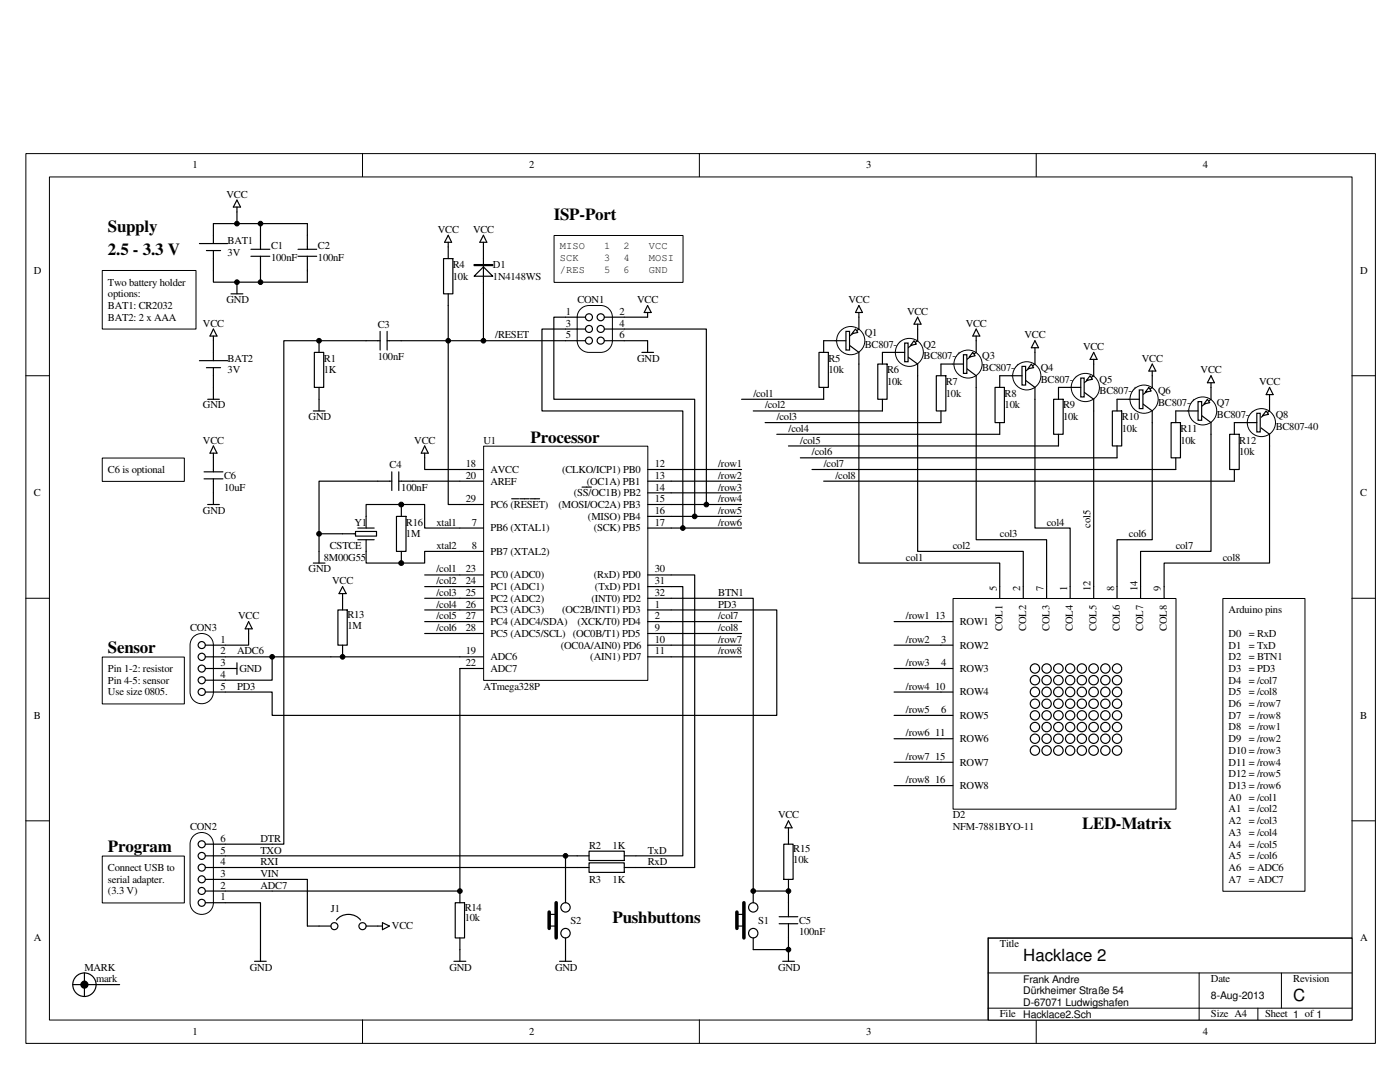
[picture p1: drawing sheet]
<svg xmlns="http://www.w3.org/2000/svg" width="279mm" height="216mm" viewBox="0 0 279 216" stroke-linecap="round" stroke-linejoin="round" font-family="sans-serif">
<g fill="none" stroke="#000" stroke-width=".2">
<path d="M5.2 30.6h269.3v177.6h-269.3zM9.9 35.3h259.9v168.2h-259.9zM72.3 30.6v4.7M139.6 30.6v4.7M206.8 30.6v4.7M5.1 75h4.7M269.8 75h4.6M5.1 119.4h4.7M269.8 119.4h4.6M5.1 163.8h4.7M269.8 163.8h4.6M72.3 203.5v4.7"/>
<path d="M139.6 203.5v4.7M206.8 203.5v4.7"/>
</g>
<path d="M197.3 187.2h72.5v16.3h-72.5z" fill="#fff"/>
<path d="M197.2 194.1h72.6M197.2 187.2h72.6v16.3h-72.6zM239.3 194.1v9.4M255.7 194.1v7.1M269.8 187.2h-72.6v16.3M197.2 201.2h72.6M251 201.2v2.3" fill="none" stroke="#000" stroke-width=".2"/>
<path d="M110.6 47h25.7v9.3h-25.7z" fill="#fff"/>
<path d="M110.6 47h25.7v9.3h-25.7z" fill="none" stroke="#000" stroke-width=".2"/>
<g fill="none" stroke="#000" stroke-width=".23">
<path d="M88.5 51.6h1.9v7h-1.9zM89.5 49.3v2.3M89.5 58.6v2.4M128.1 70.3h2.3M129.2 62.4v.9M129.2 68v2.3M129.2 61l.8 1.4h-1.4zM112.9 177.8v2.3M109.6 184.8h1.4M109.6 182.5h1.4M112.9 187.2v2.3"/>
<circle cx="112.9" cy="186.2" r=".94"/>
<circle cx="112.9" cy="181.1" r=".93"/>
</g>
<path d="M109.6 182v3.3M111 180.1v7.1" fill="none" stroke="#000" stroke-width=".7"/>
<path d="M115.7 61.8a2.38 2.38 0 0 1 1.9-.8h2.3a2.32 2.32 0 0 1 2.3 2.3v4.7a2.32 2.32 0 0 1-2.3 2.3h-2.3a2.36 2.36 0 0 1-2.4-2.3v-4.7l.1-.5z" fill-rule="evenodd" fill="#fff"/>
<path d="M115.7 61.8a2.38 2.38 0 0 1 1.9-.8h2.3a2.32 2.32 0 0 1 2.3 2.3v4.7a2.32 2.32 0 0 1-2.3 2.3h-2.3a2.36 2.36 0 0 1-2.4-2.3v-4.7l.1-.5z" fill="none" stroke="#000" stroke-width=".2"/>
<g fill="none" stroke="#000" stroke-width=".23">
<path d="M47.3 39.9l.7 1.4h-1.4zM46.1 58.6h2.4M47.3 41.3v1M47.3 56.3v2.3M50.1 51.1h3.7M50.1 49.7h3.7M52 46.9v2.8M52 51.1v2.9M89.5 46.9l.6 1.4h-1.4zM89.5 48.3v1M89.5 61v7h27.3M112.9 63.3h3.9"/>
<path d="M112.9 65.7h3.9M120.6 63.3h8.6M120.6 65.7h4M120.6 68h8.6M163.4 70.3h1.9v7h-1.9zM164.4 68v2.3M164.4 77.3v2.4M175.2 72.6h1.8v7.1h-1.8zM176.1 70.3v2.3M176.1 79.7v2.3M186.9 75h1.9v7h-1.9zM187.8 72.6v2.4"/>
<path d="M198.6 77.3h1.8v7h-1.8zM199.5 75v2.3M210.3 79.7h1.9v7h-1.9zM211.2 77.3v2.4M222.9 79.7v2.3M84.8 89l.7 1.4h-1.4zM84.8 90.4v1M187.8 82v2.3M199.5 84.3v2.4M211.2 86.7v2.3M222 82h1.9v7h-1.9zM222.9 89v2.4"/>
<path d="M233.7 84.3h1.9v7.1h-1.9zM234.7 82v2.3M234.7 91.4v2.3M245.4 86.7h1.9v7h-1.9zM246.3 84.3v2.4M246.3 93.7v2.3M156.4 168.4h1.9v7.1h-1.9zM157.4 165.2v3.2M157.4 175.5v2.3M157.4 163.8l.7 1.4h-1.4zM155.5 184.3h3.7M155.5 182.9h3.7"/>
<path d="M156.2 191.8h2.3M157.4 180.1v2.8M157.4 184.3v2.9M157.4 189.5v2.3"/>
<circle cx="117.5" cy="65.6" r=".7"/>
<circle cx="117.5" cy="68" r=".69"/>
<circle cx="117.5" cy="63.3" r=".69"/>
<circle cx="119.9" cy="65.6" r=".71"/>
<circle cx="119.9" cy="68" r=".71"/>
<circle cx="119.9" cy="63.3" r=".71"/>
</g>
<path d="M96.6 89.1h32.7v46.7h-32.7z" fill="#fff"/>
<path d="M96.5 89h32.8v46.8h-32.8z" fill="none" stroke="#000" stroke-width=".2"/>
<g fill="none" stroke="#000" stroke-width=".23">
<path d="M91.8 93.7h4.7M91.8 96h4.7M102.1 99.5h1.4M103.7 99.5h1.9M105.8 99.5h1.9M116.2 97.2h1.8M129.2 93.7h4.7M129.2 96h4.7M129.2 98.3h4.7M91.8 100.7h4.7M91.8 105.4h4.7M91.8 110h4.7"/>
<path d="M91.8 114.7h4.7M91.8 117.1h4.7M91.8 119.4h4.7M129.2 100.7h4.7M129.2 103h4.7M129.2 105.4h4.7M129.2 114.7h4.7M129.2 117.1h4.7M129.2 119.4h4.7M91.8 121.7h4.7M91.8 124h4.7M91.8 126.4h4.7"/>
<path d="M91.8 131.1h4.7M91.8 133.4h4.7M129.2 121.7h4.7M129.2 124h4.7M129.2 126.4h4.7M129.2 128.7h4.7M129.2 131.1h4.7"/>
</g>
<circle cx="169.8" cy="68" r="2.81" fill="#fff"/>
<circle cx="169.8" cy="68" r="2.81" fill="none" stroke="#000" stroke-width=".2"/>
<path d="M164.4 68h2.3M169.5 68.9l1.9 1.4v2.3M171.4 63.3v2.4l-1.9 1.4" fill="none" stroke="#000" stroke-width=".23"/>
<path d="M168.8 66.1h.7v3.7h-.7z" fill-rule="evenodd" fill="#fff"/>
<path d="M166.7 68h2.1M168.8 66.1h.7v3.7h-.7z" fill="none" stroke="#000" stroke-width=".23"/>
<path d="M170.7 65.7l.5 .6-1.2 .3z" fill="#fff"/>
<path d="M170.7 65.7l.5 .6-1.2 .3z" fill="none" stroke="#000" stroke-width=".23"/>
<circle cx="181.5" cy="70.3" r="2.8" fill="#fff"/>
<circle cx="181.5" cy="70.3" r="2.8" fill="none" stroke="#000" stroke-width=".2"/>
<path d="M176.1 70.3h2.3M181.2 71.2l1.9 1.4v2.4M183.1 65.7v2.3l-1.9 1.4" fill="none" stroke="#000" stroke-width=".23"/>
<path d="M180.6 68.5h.6v3.7h-.6z" fill-rule="evenodd" fill="#fff"/>
<path d="M178.4 70.3h2.2M180.6 68.5h.6v3.7h-.6z" fill="none" stroke="#000" stroke-width=".23"/>
<path d="M182.4 68l.5 .7-1.2 .2z" fill="#fff"/>
<path d="M182.4 68l.5 .7-1.2 .2z" fill="none" stroke="#000" stroke-width=".23"/>
<circle cx="193.2" cy="72.7" r="2.8" fill="#fff"/>
<circle cx="193.2" cy="72.7" r="2.8" fill="none" stroke="#000" stroke-width=".2"/>
<path d="M187.8 72.6h2.4M193 73.6l1.8 1.4v2.3M194.8 68v2.3l-1.8 1.4" fill="none" stroke="#000" stroke-width=".23"/>
<path d="M192.3 70.8h.7v3.7h-.7z" fill-rule="evenodd" fill="#fff"/>
<path d="M190.2 72.6h2.1M192.3 70.8h.7v3.7h-.7z" fill="none" stroke="#000" stroke-width=".23"/>
<path d="M194.1 70.3l.5 .7-1.2 .2z" fill="#fff"/>
<path d="M194.1 70.3l.5 .7-1.2 .2z" fill="none" stroke="#000" stroke-width=".23"/>
<circle cx="204.9" cy="75" r="2.81" fill="#fff"/>
<circle cx="204.9" cy="75" r="2.81" fill="none" stroke="#000" stroke-width=".2"/>
<path d="M199.5 75h2.3M204.7 75.9l1.8 1.4v2.4M206.5 70.3v2.3l-1.8 1.4" fill="none" stroke="#000" stroke-width=".23"/>
<path d="M204 73.1h.7v3.7h-.7z" fill-rule="evenodd" fill="#fff"/>
<path d="M201.8 75h2.2M204 73.1h.7v3.7h-.7z" fill="none" stroke="#000" stroke-width=".23"/>
<path d="M205.8 72.6l.5 .8-1.2 .2z" fill="#fff"/>
<path d="M205.8 72.6l.5 .8-1.2 .2z" fill="none" stroke="#000" stroke-width=".23"/>
<circle cx="216.6" cy="77.3" r="2.81" fill="#fff"/>
<circle cx="216.6" cy="77.3" r="2.81" fill="none" stroke="#000" stroke-width=".2"/>
<path d="M211.2 77.3h2.4M216.4 78.3l1.9 1.4v2.3M218.3 72.6v2.4l-1.9 1.4" fill="none" stroke="#000" stroke-width=".23"/>
<path d="M215.7 75.4h.7v3.8h-.7z" fill-rule="evenodd" fill="#fff"/>
<path d="M213.6 77.3h2.1M215.7 75.4h.7v3.8h-.7z" fill="none" stroke="#000" stroke-width=".23"/>
<path d="M217.6 75l.4 .7-1.2 .2z" fill="#fff"/>
<path d="M217.6 75l.4 .7-1.2 .2z" fill="none" stroke="#000" stroke-width=".23"/>
<circle cx="228.3" cy="79.6" r="2.81" fill="#fff"/>
<circle cx="228.3" cy="79.6" r="2.81" fill="none" stroke="#000" stroke-width=".2"/>
<path d="M222.9 79.7h2.4M230 75v2.3l-1.9 1.4M228.1 80.6l1.9 1.4v2.3" fill="none" stroke="#000" stroke-width=".23"/>
<path d="M227.4 77.8h.7v3.7h-.7z" fill-rule="evenodd" fill="#fff"/>
<path d="M225.3 79.7h2.1M227.4 77.8h.7v3.7h-.7z" fill="none" stroke="#000" stroke-width=".23"/>
<path d="M229.3 77.3l.4 .7-1.1 .3z" fill="#fff"/>
<path d="M229.3 77.3l.4 .7-1.1 .3z" fill="none" stroke="#000" stroke-width=".23"/>
<circle cx="240" cy="82" r="2.8" fill="#fff"/>
<circle cx="240" cy="82" r="2.8" fill="none" stroke="#000" stroke-width=".2"/>
<path d="M241.7 77.3v2.4l-1.9 1.4M234.7 82h2.3M239.8 82.9l1.9 1.4v2.4" fill="none" stroke="#000" stroke-width=".23"/>
<path d="M239.1 80.1h.7v3.8h-.7z" fill-rule="evenodd" fill="#fff"/>
<path d="M237 82h2.1M239.1 80.1h.7v3.8h-.7z" fill="none" stroke="#000" stroke-width=".23"/>
<path d="M241 79.7l.4 .6-1.1 .3z" fill="#fff"/>
<path d="M241 79.7l.4 .6-1.1 .3z" fill="none" stroke="#000" stroke-width=".23"/>
<circle cx="251.7" cy="84.3" r="2.8" fill="#fff"/>
<circle cx="251.7" cy="84.3" r="2.8" fill="none" stroke="#000" stroke-width=".2"/>
<path d="M253.4 79.7v2.3l-1.9 1.4M246.3 84.3h2.4M251.5 85.3l1.9 1.4v2.3" fill="none" stroke="#000" stroke-width=".23"/>
<path d="M250.8 82.5h.7v3.7h-.7z" fill-rule="evenodd" fill="#fff"/>
<path d="M248.7 84.3h2.1M250.8 82.5h.7v3.7h-.7z" fill="none" stroke="#000" stroke-width=".23"/>
<path d="M252.7 82l.5 .7-1.2 .2z" fill="#fff"/>
<g fill="none" stroke="#000" stroke-width=".23">
<path d="M39.8 48.6h5.6M41.2 50h2.8M42.6 50v6.3h9.4v-2.3M47.3 42.3v2.3M52 46.9v-2.3h-9.4v4M73.1 68h2.8M75.9 66.1v3.7M77.3 68h12.2v32.7h2.3M77.3 66.1v3.7M171.4 61l.7 1.4h-1.4zM171.4 62.4v.9M183.1 63.3l.7 1.4h-1.4z"/>
<path d="M183.1 64.7v1M194.8 65.7l.7 1.4h-1.4zM194.8 67.1v.9M206.5 68l.8 1.4h-1.5zM206.5 69.4v.9M218.3 70.3l.6 1.4h-1.3zM218.3 71.7v.9M230 72.6l.7 1.4h-1.4zM230 74v1M241.7 75l.7 1.4h-1.4zM241.7 76.4v.9M253.4 77.3l.7 1.4h-1.4z"/>
<path d="M253.4 78.7v1M75.4 96h2.8M78.2 94.1v3.8M79.6 96h12.2M79.6 94.1v3.8M84.8 91.4v2.3h7M252.7 82l.5 .7-1.2 .2zM62.5 112.4h2.4M63.7 110v2.4M68.4 106.5h2.6M71 106h4.1v1h-4.1zM71.4 105.4h3.3"/>
<path d="M71.4 107.7h3.3M73.1 103v2.4M73.1 107.7v2.3M45 170.8h72.6M45 173.1h72.6M45 168.4h9.3M117.6 169.8h7v1.9h-7zM117.6 172.2h7v1.9h-7zM124.6 170.8h2.3M124.6 173.1h2.3M150.3 177.8h7.1v2.3M50.8 191.8h2.3"/>
<path d="M52 189.5v2.3M75.4 184.8h.9M76.3 184.1l1.4 .7-1.4 .7z"/>
</g>
<path d="M190.2 119.5h44.5v42h-44.5z" fill="#fff"/>
<path d="M190.2 119.4h44.5v42.1h-44.5z" fill="none" stroke="#000" stroke-width=".2"/>
<g fill="none" stroke="#000" stroke-width=".23">
<path d="M59.5 51.1h3.7M59.5 49.7h3.7M61.3 44.6v5.1M61.3 51.1v5.2M62.7 70.3h1.9v7h-1.9zM63.7 68v2.3M63.7 77.3v4.7M73.1 68h-16.5v100.4h-2.3M112.9 63.3h-2.4v16.4h28.1v23.3h-4.7M112.9 65.7h-4.7v16.3h28.1v23.4h-2.4M124.6 65.7h16.4v35h-7.1M171.4 72.6v39.8h28.1v7"/>
<path d="M183.1 75v35h21.1v9.4M194.8 77.3v30.4h14.1v11.7M206.5 79.7v25.7h7.1v14M62.5 82h2.4M218.3 82v37.4M241.7 86.7v23.3h-14.1v9.4M253.4 89v23.4h-21.1v7M222.9 117.1v2.3M187.8 124h2.4M187.8 128.7h2.4M187.8 133.4h2.4M187.8 138.1h2.4"/>
<path d="M187.8 156.8h2.4M187.8 152.1h2.4M187.8 147.4h2.4M187.8 142.7h2.4"/>
<circle cx="206.5" cy="138.1" r=".94"/>
<circle cx="206.5" cy="135.7" r=".93"/>
<circle cx="206.5" cy="133.4" r=".93"/>
<circle cx="208.9" cy="138.1" r=".94"/>
<circle cx="208.9" cy="135.7" r=".93"/>
<circle cx="208.9" cy="133.4" r=".93"/>
<circle cx="211.2" cy="138.1" r=".95"/>
<circle cx="211.2" cy="135.7" r=".95"/>
<circle cx="211.2" cy="133.4" r=".94"/>
<circle cx="213.6" cy="138.1" r=".94"/>
<circle cx="213.6" cy="135.7" r=".93"/>
<circle cx="213.6" cy="133.4" r=".93"/>
<circle cx="215.9" cy="138.1" r=".94"/>
<circle cx="215.9" cy="135.7" r=".93"/>
<circle cx="215.9" cy="133.4" r=".93"/>
<circle cx="218.3" cy="138.1" r=".95"/>
<circle cx="218.3" cy="135.7" r=".95"/>
<circle cx="218.3" cy="133.4" r=".94"/>
<circle cx="220.6" cy="138.1" r=".94"/>
<circle cx="220.6" cy="135.7" r=".93"/>
<circle cx="220.6" cy="133.4" r=".93"/>
<circle cx="222.9" cy="138.1" r=".94"/>
<circle cx="222.9" cy="135.7" r=".93"/>
<circle cx="222.9" cy="133.4" r=".93"/>
<circle cx="206.5" cy="149.7" r=".94"/>
<circle cx="206.5" cy="145.1" r=".93"/>
<circle cx="206.5" cy="140.4" r=".93"/>
<circle cx="206.5" cy="142.7" r=".93"/>
<circle cx="206.5" cy="147.4" r=".93"/>
<circle cx="208.9" cy="149.7" r=".94"/>
<circle cx="208.9" cy="145.1" r=".93"/>
<circle cx="208.9" cy="140.4" r=".93"/>
<circle cx="208.9" cy="142.7" r=".93"/>
<circle cx="208.9" cy="147.4" r=".93"/>
<circle cx="211.2" cy="149.8" r=".95"/>
<circle cx="211.2" cy="145.1" r=".94"/>
<circle cx="211.2" cy="140.4" r=".94"/>
<circle cx="211.2" cy="142.8" r=".94"/>
<circle cx="211.2" cy="147.4" r=".94"/>
<circle cx="213.6" cy="149.7" r=".94"/>
<circle cx="213.6" cy="145.1" r=".93"/>
<circle cx="213.6" cy="140.4" r=".93"/>
<circle cx="213.6" cy="142.7" r=".93"/>
<circle cx="213.6" cy="147.4" r=".93"/>
<circle cx="215.9" cy="149.7" r=".94"/>
<circle cx="215.9" cy="140.4" r=".93"/>
<circle cx="215.9" cy="145.1" r=".93"/>
<circle cx="215.9" cy="147.4" r=".93"/>
<circle cx="215.9" cy="142.7" r=".93"/>
<circle cx="218.3" cy="149.8" r=".95"/>
<circle cx="218.3" cy="140.4" r=".94"/>
<circle cx="218.3" cy="145.1" r=".94"/>
<circle cx="218.3" cy="142.8" r=".94"/>
<circle cx="218.3" cy="147.4" r=".94"/>
<circle cx="220.6" cy="149.7" r=".94"/>
<circle cx="220.6" cy="140.4" r=".93"/>
<circle cx="220.6" cy="145.1" r=".93"/>
<circle cx="220.6" cy="147.4" r=".93"/>
<circle cx="220.6" cy="142.7" r=".93"/>
<circle cx="222.9" cy="149.7" r=".94"/>
<circle cx="222.9" cy="140.4" r=".93"/>
<circle cx="222.9" cy="145.1" r=".93"/>
<circle cx="222.9" cy="142.7" r=".93"/>
<circle cx="222.9" cy="147.4" r=".93"/>
</g>
<path d="M94.6 55.1l1.9-1.8 1.8 1.8z" fill="#fff"/>
<path d="M96.5 53.3l1.8 1.8h-3.7z" fill="none" stroke="#000" stroke-width=".23"/>
<path d="M94.6 52.8h3.7v.2h-3.7z" fill-rule="evenodd" fill="#fff"/>
<g fill="none" stroke="#000" stroke-width=".23">
<path d="M94.6 52.8h3.7v.2h-3.7zM96.5 48.3v19.7M96.5 46.9l.7 1.4h-1.4zM39.8 72h5.6M41.2 73.4h2.8M41.4 79.7h2.4M42.6 67.1v4.9M42.6 73.4v6.3M42.6 65.7l.7 1.4h-1.4zM133.9 117.1h2.4v53.7h-9.4M133.9 114.7h4.7v58.4h-11.7M150.3 177.8v2.3"/>
<path d="M90.6 191.8h2.4M91.8 189.5v2.3M111.7 191.8h2.3M112.9 189.5v2.3M147.1 184.8h1.4M147.1 182.5h1.4M150.3 187.2v2.3h7.1"/>
<circle cx="150.3" cy="186.2" r=".94"/>
<circle cx="150.3" cy="181.1" r=".93"/>
</g>
<path d="M147.1 182v3.3M148.5 180.1v7.1" fill="none" stroke="#000" stroke-width=".7"/>
<path d="M38.8 166.6a2.33 2.33 0 0 1 2.5-.3 2.33 2.33 0 0 1 1.3 2.1v11.7a2.33 2.33 0 0 1-2.3 2.4 2.33 2.33 0 0 1-2.4-2.4v-11.7a2.33 2.33 0 0 1 .9-1.8z" fill-rule="evenodd" fill="#fff"/>
<path d="M38.8 166.6a2.33 2.33 0 0 1 2.5-.3 2.33 2.33 0 0 1 1.3 2.1v11.7a2.33 2.33 0 0 1-2.3 2.4 2.33 2.33 0 0 1-2.4-2.4v-11.7a2.33 2.33 0 0 1 .9-1.8z" fill="none" stroke="#000" stroke-width=".2"/>
<g fill="none" stroke="#000" stroke-width=".23">
<path d="M52 44.6h9.3M52 56.3h9.3M75.4 96h-11.7v10.5M68.4 119.4v2.3M73.1 110v2.4h7M79.1 103h1.9v7h-1.9zM80.1 100.7h4.7v4.7h7M80.1 100.7h-7v2.3M80.1 100.7v2.3M80.1 110v2.4M91.8 110h-7v2.4h-4.7M45 133.4h2.3"/>
<path d="M47.3 132.2v2.4M66 131.1h25.8M67.4 121.7h1.9v7h-1.9zM68.4 128.7v2.4M91.8 133.4v44.4h-50.8M41 175.5h20.3v9.3h4.7M41 173.1h4M41 170.8h4M41 168.4h4M91.8 177.8v2.3M41 180.1h11v9.4M67.1 183.6a3.1 3.1 0 0 1 4.9 0"/>
<path d="M73.1 184.8h2.3M90.8 180.1h1.9v7.1h-1.9zM91.8 187.2v2.3"/>
<circle cx="40.3" cy="175.5" r=".71"/>
<circle cx="40.3" cy="173.1" r=".71"/>
<circle cx="40.3" cy="177.8" r=".71"/>
<circle cx="40.3" cy="170.8" r=".71"/>
<circle cx="40.3" cy="168.5" r=".71"/>
<circle cx="40.3" cy="180.1" r=".71"/>
<circle cx="66.7" cy="184.8" r=".7"/>
<circle cx="72.4" cy="184.8" r=".71"/>
</g>
<path d="M20.4 54h18.7v11.7h-18.7z" fill="#fff"/>
<path d="M20.4 54h18.7v11.7h-18.7z" fill="none" stroke="#000" stroke-width=".2"/>
<path d="M42.6 89l.7 1.4h-1.4zM42.6 90.4v1M42.6 98.3v2.4M41.4 100.7h2.4" fill="none" stroke="#000" stroke-width=".23"/>
<path d="M20.4 91.4h16.4v4.7h-16.4z" fill="#fff"/>
<path d="M20.4 91.4h16.4v4.7h-16.4z" fill="none" stroke="#000" stroke-width=".2"/>
<path d="M40.7 95.5h3.8M40.7 94.1h3.8M42.6 91.4v2.7M42.6 95.5v2.8" fill="none" stroke="#000" stroke-width=".23"/>
<path d="M38.8 126.9a2.33 2.33 0 0 1 2.5-.3 2.33 2.33 0 0 1 1.3 2.1v9.4a2.33 2.33 0 0 1-2.3 2.3 2.33 2.33 0 0 1-2.4-2.3v-9.4a2.31 2.31 0 0 1 .9-1.8z" fill-rule="evenodd" fill="#fff"/>
<path d="M38.8 126.9a2.33 2.33 0 0 1 2.5-.3 2.33 2.33 0 0 1 1.3 2.1v9.4a2.33 2.33 0 0 1-2.3 2.3 2.33 2.33 0 0 1-2.4-2.3v-9.4a2.31 2.31 0 0 1 .9-1.8z" fill="none" stroke="#000" stroke-width=".2"/>
<g fill="none" stroke="#000" stroke-width=".23">
<path d="M68.4 106.5h-4.7v3.5M68.4 117.1l.7 1.3h-1.5zM68.4 118.4v1M41 131.1h25M41 133.4h4M41 135.7h4M41 138.1h4M49.6 125.5v3.2h-8.6M49.6 124l.7 1.5h-1.4zM157.4 187.2v2.3"/>
<circle cx="40.3" cy="131.1" r=".72"/>
<circle cx="40.3" cy="138.1" r=".71"/>
<circle cx="40.3" cy="128.7" r=".71"/>
<circle cx="40.3" cy="133.4" r=".71"/>
<circle cx="40.3" cy="135.7" r=".71"/>
</g>
<path d="M20.4 131.1h16.4v9.4h-16.4z" fill="#fff"/>
<path d="M20.4 131.1h16.4v9.4h-16.4z" fill="none" stroke="#000" stroke-width=".2"/>
<path d="M54.3 131.1v4.6h-9.3" fill="none" stroke="#000" stroke-width=".23"/>
<path d="M20.4 170.9h16.4v9.3h-16.4z" fill="#fff"/>
<g fill="none" stroke="#000" stroke-width=".2">
<path d="M20.4 170.8h16.4v9.4h-16.4z"/>
<circle cx="47.3" cy="56.3" r=".46"/>
<circle cx="47.3" cy="44.6" r=".46"/>
<circle cx="52" cy="44.6" r=".46"/>
<circle cx="52" cy="56.3" r=".46"/>
<circle cx="89.5" cy="68" r=".46"/>
<circle cx="96.5" cy="68" r=".46"/>
<circle cx="63.7" cy="106.5" r=".47"/>
<circle cx="136.3" cy="105.4" r=".46"/>
<circle cx="138.6" cy="103" r=".47"/>
<circle cx="141" cy="100.7" r=".47"/>
<circle cx="54.3" cy="131.1" r=".46"/>
<circle cx="157.4" cy="189.5" r=".46"/>
</g>
<g fill="none" stroke="#000" stroke-width=".23">
<path d="M148 79.7h16.4M133.9 93.7h14.1M133.9 96h14.1M133.9 98.3h14.1M150.3 82h25.8M152.7 84.3h35.1M155 86.7h44.5M157.4 89h53.8M159.7 91.4h63.2M162.1 93.7h72.6M164.4 96h81.9M230 84.3v23.4h-7.1v9.4"/>
<path d="M84.8 114.7h7M84.8 117.1h7M84.8 119.4h7M133.9 119.4h16.4v58.4M136.3 105.4h11.7M138.6 103h9.4M141 100.7h7M84.8 121.7h7M84.8 124h7M84.8 126.4h7M133.9 121.7h21.1v21h-100.7v-4.6h-9.3M133.9 124h14.1"/>
<path d="M133.9 126.4h14.1M133.9 128.7h14.1M133.9 131.1h14.1M178.4 124h9.4M178.4 128.7h9.4M178.4 133.4h9.4M178.4 138.1h9.4M178.4 142.7h9.4M178.4 147.4h9.4M178.4 156.8h9.4M178.4 152.1h9.4"/>
</g>
<g fill="#000">
<circle cx="47.3" cy="56.3" r=".46"/>
<circle cx="47.3" cy="44.6" r=".46"/>
<circle cx="52" cy="44.6" r=".46"/>
<circle cx="52" cy="56.3" r=".46"/>
<circle cx="89.5" cy="68" r=".46"/>
<circle cx="96.5" cy="68" r=".46"/>
<circle cx="63.7" cy="106.5" r=".47"/>
<circle cx="136.3" cy="105.4" r=".46"/>
<circle cx="138.6" cy="103" r=".47"/>
<circle cx="141" cy="100.7" r=".47"/>
<circle cx="54.3" cy="131.1" r=".46"/>
<circle cx="157.4" cy="189.5" r=".46"/>
</g>
<path d="M244.1 119.5h16.3v58.3h-16.3z" fill="#fff"/>
<g fill="none" stroke="#000" stroke-width=".2">
<path d="M244.1 119.4h16.3v58.4h-16.3z"/>
<circle cx="63.7" cy="68" r=".46"/>
<circle cx="80.1" cy="112.4" r=".48"/>
<circle cx="80.1" cy="100.7" r=".48"/>
<circle cx="68.4" cy="131.1" r=".46"/>
<circle cx="91.8" cy="177.8" r=".46"/>
<circle cx="112.9" cy="170.8" r=".46"/>
<circle cx="150.3" cy="177.8" r=".46"/>
<circle cx="157.4" cy="177.8" r=".46"/>
</g>
<g fill="none" stroke="#000" stroke-width=".23">
<path d="M112.9 170.8v7M14.5 196.5h9.4M16.8 194.1v4.7"/>
<circle cx="16.8" cy="196.5" r="2.34"/>
</g>
<circle cx="16.8" cy="196.5" r=".47" fill="none" stroke="#000" stroke-width=".7"/>
<g fill="#000">
<circle cx="63.7" cy="68" r=".46"/>
<circle cx="80.1" cy="112.4" r=".48"/>
<circle cx="80.1" cy="100.7" r=".48"/>
<circle cx="68.4" cy="131.1" r=".46"/>
<circle cx="91.8" cy="177.8" r=".46"/>
<circle cx="112.9" cy="170.8" r=".46"/>
<circle cx="150.3" cy="177.8" r=".46"/>
<circle cx="157.4" cy="177.8" r=".46"/>
</g>
<g font-size="3.4">
<text x="21.5" y="46.2">Supply</text>
<text x="110.5" y="43.9">ISP-Port</text>
<text x="21.5" y="50.9">2.5 - 3.3 V</text>
<text x="105.9" y="88.3">Processor</text>
<text x="21.5" y="130.3">Sensor</text>
<text x="215.9" y="165.4">LED-Matrix</text>
<text x="21.5" y="170.1">Program</text>
<text x="122.3" y="184.1">Pushbuttons</text>
</g>
<g font-size="3.3">
<text x="204.2" y="191.8">Hacklace 2</text>
<text x="258.1" y="199.7">C</text>
</g>
<g font-size="2.1">
<text x="38.4" y="33.6">1</text>
<text x="105.6" y="33.6">2</text>
<text x="172.8" y="33.6">3</text>
<text x="240.1" y="33.6">4</text>
<text x="45.2" y="39.5">VCC</text>
<text x="87.4" y="46.4">VCC</text>
<text x="94.4" y="46.4">VCC</text>
<text x="45.4" y="48.8">BAT1</text>
<text x="45.4" y="51.1">3V</text>
<text x="54.1" y="49.7">C1</text>
<text x="54.1" y="52.1">100nF</text>
<text x="63.5" y="49.7">C2</text>
<text x="63.5" y="52.1">100nF</text>
<text x="90.4" y="53.5">R4</text>
<text x="98.4" y="53.5">D1</text>
<text x="111.7" y="49.8">MISO</text>
<text x="111.7" y="52.1">SCK</text>
<text x="120.6" y="49.8">1</text>
<text x="120.6" y="52.1">3</text>
<text x="124.4" y="49.8">2</text>
<text x="124.4" y="52.1">4</text>
<text x="129.5" y="49.8">VCC</text>
<text x="129.5" y="52.1">MOSI</text>
<text x="6.8" y="54.6">D</text>
<text x="21.5" y="57">Two battery holder</text>
<text x="21.5" y="59.3">options:</text>
<text x="90.4" y="55.8">10k</text>
<text x="98.4" y="55.8">1N4148WS</text>
<text x="111.7" y="54.4">/RES</text>
<text x="120.6" y="54.4">5</text>
<text x="124.4" y="54.4">6</text>
<text x="129.5" y="54.4">GND</text>
<text x="271.4" y="54.6">D</text>
<text x="21.5" y="61.6">BAT1: CR2032</text>
<text x="21.5" y="64">BAT2: 2 x AAA</text>
<text x="40.5" y="65.2">VCC</text>
<text x="45.2" y="60.5">GND</text>
<text x="75.4" y="65.4">C3</text>
<text x="112.9" y="62.8">1</text>
<text x="112.9" y="65.2">3</text>
<text x="115.2" y="60.5">CON1</text>
<text x="123.7" y="62.8">2</text>
<text x="123.7" y="65.2">4</text>
<text x="127.2" y="60.5">VCC</text>
<text x="169.3" y="60.5">VCC</text>
<text x="181" y="62.8">VCC</text>
<text x="192.7" y="65.2">VCC</text>
<text x="75.4" y="71.9">100nF</text>
<text x="98.8" y="67.5">/RESET</text>
<text x="112.9" y="67.5">5</text>
<text x="123.7" y="67.5">6</text>
<text x="172.6" y="67">Q1</text>
<text x="172.6" y="69.3">BC807-40</text>
<text x="184.3" y="69.3">Q2</text>
<text x="184.3" y="71.7">BC807-40</text>
<text x="196" y="71.7">Q3</text>
<text x="204.5" y="67.5">VCC</text>
<text x="216.2" y="69.8">VCC</text>
<text x="45.4" y="72.1">BAT2</text>
<text x="45.4" y="74.5">3V</text>
<text x="64.6" y="72.1">R1</text>
<text x="64.6" y="74.5">1K</text>
<text x="127.2" y="72.1">GND</text>
<text x="165.4" y="72.1">R5</text>
<text x="165.4" y="74.5">10k</text>
<text x="177" y="74.5">R6</text>
<text x="177" y="76.8">10k</text>
<text x="188.8" y="76.8">R7</text>
<text x="196" y="74">BC807-40</text>
<text x="207.7" y="74">Q4</text>
<text x="207.7" y="76.4">BC807-40</text>
<text x="219.5" y="76.4">Q5</text>
<text x="227.9" y="72.1">VCC</text>
<text x="239.6" y="74.5">VCC</text>
<text x="251.3" y="76.8">VCC</text>
<text x="40.5" y="81.5">GND</text>
<text x="61.6" y="83.8">GND</text>
<text x="150.4" y="79.2">/col1</text>
<text x="152.7" y="81.5">/col2</text>
<text x="155" y="83.8">/col3</text>
<text x="188.8" y="79.2">10k</text>
<text x="200.5" y="79.2">R8</text>
<text x="200.5" y="81.5">10k</text>
<text x="212.2" y="81.5">R9</text>
<text x="212.2" y="83.8">10k</text>
<text x="219.5" y="78.7">BC807-40</text>
<text x="223.9" y="83.8">R10</text>
<text x="231.1" y="78.7">Q6</text>
<text x="231.1" y="81">BC807-40</text>
<text x="242.9" y="81">Q7</text>
<text x="242.9" y="83.4">BC807-40</text>
<text x="254.6" y="83.4">Q8</text>
<text x="40.5" y="88.5">VCC</text>
<text x="82.7" y="88.5">VCC</text>
<text x="96.5" y="88.5">U1</text>
<text x="157.4" y="86.2">/col4</text>
<text x="159.7" y="88.5">/col5</text>
<text x="223.9" y="86.2">10k</text>
<text x="235.6" y="86.2">R11</text>
<text x="235.6" y="88.5">10k</text>
<text x="247.3" y="88.5">R12</text>
<text x="254.6" y="85.7">BC807-40</text>
<text x="21.5" y="94.4">C6 is optional</text>
<text x="44.7" y="95.5">C6</text>
<text x="77.8" y="93.4">C4</text>
<text x="93" y="93.2">18</text>
<text x="93" y="95.5">20</text>
<text x="97.9" y="94.4">AVCC</text>
<text x="112.2" y="94.4">(CLKO/ICP1) PB0</text>
<text x="130.7" y="95.5">13</text>
<text x="130.7" y="93.2">12</text>
<text x="143.3" y="93.2">/row1</text>
<text x="143.3" y="95.5">/row2</text>
<text x="162.1" y="90.8">/col6</text>
<text x="164.4" y="93.2">/col7</text>
<text x="166.8" y="95.5">/col8</text>
<text x="247.3" y="90.8">10k</text>
<text x="6.8" y="99">C</text>
<text x="44.7" y="97.9">10uF</text>
<text x="80.1" y="97.9">100nF</text>
<text x="93" y="100.2">29</text>
<text x="97.9" y="96.7">AREF</text>
<text x="97.9" y="101.3">PC6 (RESET)</text>
<text x="111.5" y="101.3">(MOSI/OC2A) PB3</text>
<text x="114.5" y="99">(SS/OC1B) PB2</text>
<text x="117.1" y="96.7">(OC1A) PB1</text>
<text x="130.7" y="100.2">15</text>
<text x="130.7" y="97.9">14</text>
<text x="143.3" y="97.9">/row3</text>
<text x="143.3" y="100.2">/row4</text>
<text x="271.4" y="99">C</text>
<text x="40.5" y="102.5">GND</text>
<text x="70.7" y="104.9">Y1</text>
<text x="81" y="104.9">R16</text>
<text x="81" y="107.2">1M</text>
<text x="87.1" y="104.9">xtal1</text>
<text x="94.1" y="104.9">7</text>
<text x="97.9" y="106">PB6 (XTAL1)</text>
<text x="117.3" y="103.7">(MISO) PB4</text>
<text x="118.5" y="106">(SCK) PB5</text>
<text x="130.7" y="104.9">17</text>
<text x="130.7" y="102.5">16</text>
<text x="143.3" y="102.5">/row5</text>
<text x="143.3" y="104.9">/row6</text>
<text x="199.6" y="107.2">col3</text>
<text x="208.9" y="104.9">col4</text>
<text x="217.6" y="105.4" transform="rotate(-90 217.6 105.4)">col5</text>
<text x="225.3" y="107.2">col6</text>
<text x="64.6" y="111.9">8M00G55</text>
<text x="65.8" y="109.6">CSTCE</text>
<text x="87.1" y="109.6">xtal2</text>
<text x="94.1" y="109.6">8</text>
<text x="97.9" y="110.7">PB7 (XTAL2)</text>
<text x="180.8" y="111.9">col1</text>
<text x="190.2" y="109.6">col2</text>
<text x="234.7" y="109.6">col7</text>
<text x="244.1" y="111.9">col8</text>
<text x="61.6" y="114.2">GND</text>
<text x="66.3" y="116.5">VCC</text>
<text x="87.1" y="116.5">/col2</text>
<text x="87.1" y="114.2">/col1</text>
<text x="87.1" y="118.9">/col3</text>
<text x="93" y="114.2">23</text>
<text x="93" y="116.5">24</text>
<text x="93" y="118.9">25</text>
<text x="97.9" y="115.4">PC0 (ADC0)</text>
<text x="97.9" y="117.7">PC1 (ADC1)</text>
<text x="118.5" y="115.4">(RxD) PD0</text>
<text x="118.7" y="117.7">(TxD) PD1</text>
<text x="130.7" y="114.2">30</text>
<text x="130.7" y="116.5">31</text>
<text x="130.7" y="118.9">32</text>
<text x="143.3" y="118.9">BTN1</text>
<text x="198.9" y="118" transform="rotate(-90 198.9 118)">5</text>
<text x="203.6" y="118" transform="rotate(-90 203.6 118)">2</text>
<text x="208.3" y="118" transform="rotate(-90 208.3 118)">7</text>
<text x="213" y="118" transform="rotate(-90 213 118)">1</text>
<text x="217.6" y="118" transform="rotate(-90 217.6 118)">12</text>
<text x="222.3" y="118" transform="rotate(-90 222.3 118)">8</text>
<text x="227" y="118" transform="rotate(-90 227 118)">14</text>
<text x="231.7" y="118" transform="rotate(-90 231.7 118)">9</text>
<text x="37.9" y="125.9">CON3</text>
<text x="47.5" y="123.6">VCC</text>
<text x="69.3" y="123.3">R13</text>
<text x="69.3" y="125.4">1M</text>
<text x="87.1" y="121.2">/col4</text>
<text x="87.1" y="123.6">/col5</text>
<text x="87.1" y="125.9">/col6</text>
<text x="93" y="121.2">26</text>
<text x="93" y="123.6">27</text>
<text x="93" y="125.9">28</text>
<text x="97.9" y="120.1">PC2 (ADC2)</text>
<text x="97.9" y="122.4">PC3 (ADC3)</text>
<text x="97.9" y="124.7">PC4 (ADC4/SDA)</text>
<text x="112.2" y="122.4">(OC2B/INT1) PD3</text>
<text x="115.2" y="124.7">(XCK/T0) PD4</text>
<text x="118" y="120.1">(INT0) PD2</text>
<text x="130.7" y="121.2">1</text>
<text x="130.7" y="125.9">9</text>
<text x="130.7" y="123.6">2</text>
<text x="143.3" y="121.2">PD3</text>
<text x="143.3" y="123.6">/col7</text>
<text x="143.3" y="125.9">/col8</text>
<text x="180.8" y="123.6">/row1</text>
<text x="186.6" y="123.6">13</text>
<text x="191.6" y="124.7">ROW1</text>
<text x="200.1" y="125.9" transform="rotate(-90 200.1 125.9)">COL1</text>
<text x="204.8" y="125.9" transform="rotate(-90 204.8 125.9)">COL2</text>
<text x="209.5" y="125.9" transform="rotate(-90 209.5 125.9)">COL3</text>
<text x="214.1" y="125.9" transform="rotate(-90 214.1 125.9)">COL4</text>
<text x="218.8" y="125.9" transform="rotate(-90 218.8 125.9)">COL5</text>
<text x="223.5" y="125.9" transform="rotate(-90 223.5 125.9)">COL6</text>
<text x="228.2" y="125.9" transform="rotate(-90 228.2 125.9)">COL7</text>
<text x="232.9" y="125.9" transform="rotate(-90 232.9 125.9)">COL8</text>
<text x="245.2" y="122.4">Arduino pins</text>
<text x="44" y="128.2">1</text>
<text x="44" y="130.6">2</text>
<text x="47.3" y="130.6">ADC6</text>
<text x="93" y="130.6">19</text>
<text x="97.9" y="127">PC5 (ADC5/SCL) (OC0B/T1) PD5</text>
<text x="97.9" y="131.7">ADC6</text>
<text x="111.9" y="129.4">(OC0A/AIN0) PD6</text>
<text x="117.8" y="131.7">(AIN1) PD7</text>
<text x="130.7" y="130.6">11</text>
<text x="130.7" y="128.2">10</text>
<text x="143.3" y="128.2">/row7</text>
<text x="143.3" y="130.6">/row8</text>
<text x="180.8" y="128.2">/row2</text>
<text x="187.8" y="128.2">3</text>
<text x="191.6" y="129.4">ROW2</text>
<text x="245.2" y="127">D0</text>
<text x="245.2" y="129.4">D1</text>
<text x="245.2" y="131.7">D2</text>
<text x="249.2" y="127">= RxD</text>
<text x="249.2" y="129.4">= TxD</text>
<text x="249.2" y="131.7">= BTN1</text>
<text x="21.5" y="134.1">Pin 1-2: resistor</text>
<text x="21.5" y="136.4">Pin 4-5: sensor</text>
<text x="44" y="132.9">3</text>
<text x="44" y="135.3">4</text>
<text x="44" y="137.6">5</text>
<text x="47.3" y="137.6">PD3</text>
<text x="47.8" y="134.1">GND</text>
<text x="93" y="132.9">22</text>
<text x="96.5" y="137.6">ATmega328P</text>
<text x="97.9" y="134.1">ADC7</text>
<text x="180.8" y="132.9">/row3</text>
<text x="180.8" y="137.6">/row4</text>
<text x="186.6" y="137.6">10</text>
<text x="187.8" y="132.9">4</text>
<text x="191.6" y="134.1">ROW3</text>
<text x="245.2" y="134.1">D3</text>
<text x="245.2" y="136.4">D4</text>
<text x="249.2" y="134.1">= PD3</text>
<text x="249.2" y="136.4">= /col7</text>
<text x="6.8" y="143.4">B</text>
<text x="21.5" y="138.7">Use size 0805.</text>
<text x="180.8" y="142.2">/row5</text>
<text x="187.8" y="142.2">6</text>
<text x="191.6" y="143.4">ROW5</text>
<text x="191.6" y="138.7">ROW4</text>
<text x="245.2" y="138.7">D5</text>
<text x="245.2" y="141.1">D6</text>
<text x="245.2" y="143.4">D7</text>
<text x="249.2" y="138.7">= /col8</text>
<text x="249.2" y="141.1">= /row7</text>
<text x="249.2" y="143.4">= /row8</text>
<text x="271.4" y="143.4">B</text>
<text x="180.8" y="146.9">/row6</text>
<text x="186.6" y="146.9">11</text>
<text x="191.6" y="148.1">ROW6</text>
<text x="245.2" y="145.8">D8</text>
<text x="245.2" y="148.1">D9</text>
<text x="249.2" y="145.8">= /row1</text>
<text x="249.2" y="148.1">= /row2</text>
<text x="180.8" y="151.6">/row7</text>
<text x="186.6" y="151.6">15</text>
<text x="191.6" y="152.8">ROW7</text>
<text x="245.2" y="150.4">D10 = /row3</text>
<text x="245.2" y="152.8">D11 = /row4</text>
<text x="245.2" y="155.1">D12 = /row5</text>
<text x="180.8" y="156.3">/row8</text>
<text x="186.6" y="156.3">16</text>
<text x="191.6" y="157.4">ROW8</text>
<text x="245.2" y="157.4">D13 = /row6</text>
<text x="245.2" y="159.8">A0</text>
<text x="249.2" y="159.8">= /col1</text>
<text x="37.9" y="165.6">CON2</text>
<text x="44" y="167.9">6</text>
<text x="52" y="167.9">DTR</text>
<text x="155.3" y="163.3">VCC</text>
<text x="190.2" y="163.3">D2</text>
<text x="190.2" y="165.6">NFM-7881BYO-11</text>
<text x="245.2" y="162.1">A1</text>
<text x="245.2" y="164.5">A2</text>
<text x="245.2" y="166.8">A3</text>
<text x="249.2" y="162.1">= /col2</text>
<text x="249.2" y="164.5">= /col3</text>
<text x="249.2" y="166.8">= /col4</text>
<text x="21.5" y="173.8">Connect USB to</text>
<text x="44" y="172.6">4</text>
<text x="44" y="170.3">5</text>
<text x="52" y="170.3">TXO</text>
<text x="52" y="172.6">RXI</text>
<text x="117.6" y="169.4">R2</text>
<text x="122.3" y="169.4">1K</text>
<text x="129.3" y="170.3">TxD</text>
<text x="129.3" y="172.6">RxD</text>
<text x="158.3" y="170.1">R15</text>
<text x="158.3" y="172.2">10k</text>
<text x="245.2" y="169.1">A4</text>
<text x="245.2" y="171.4">A5</text>
<text x="245.2" y="173.8">A6</text>
<text x="249.2" y="169.1">= /col5</text>
<text x="249.2" y="171.4">= /col6</text>
<text x="249.2" y="173.8">= ADC6</text>
<text x="21.5" y="176.1">serial adapter.</text>
<text x="21.5" y="178.5">(3.3 V)</text>
<text x="44" y="179.6">1</text>
<text x="44" y="177.3">2</text>
<text x="44" y="175">3</text>
<text x="52" y="177.3">ADC7</text>
<text x="52" y="175">VIN</text>
<text x="117.6" y="176.1">R3</text>
<text x="122.3" y="176.1">1K</text>
<text x="245.2" y="176.1">A7</text>
<text x="249.2" y="176.1">= ADC7</text>
<text x="66" y="182">J1</text>
<text x="78.2" y="185.5">VCC</text>
<text x="92.8" y="181.7">R14</text>
<text x="92.8" y="183.9">10k</text>
<text x="113.8" y="184.3">S2</text>
<text x="151.3" y="184.3">S1</text>
<text x="159.5" y="184.3">C5</text>
<text x="6.8" y="187.8">A</text>
<text x="159.5" y="186.6">100nF</text>
<text x="199.6" y="189">Title</text>
<text x="271.4" y="187.8">A</text>
<text x="16.8" y="193.7">MARK</text>
<text x="19.2" y="196">mark</text>
<text x="49.9" y="193.7">GND</text>
<text x="89.7" y="193.7">GND</text>
<text x="110.8" y="193.7">GND</text>
<text x="155.3" y="193.7">GND</text>
<text x="204.2" y="196.1">Frank Andre</text>
<text x="241.7" y="196">Date</text>
<text x="258.1" y="196">Revision</text>
<text x="199.6" y="203">File</text>
<text x="204.2" y="198.4">Dürkheimer Straße 54</text>
<text x="204.2" y="200.7">D-67071 Ludwigshafen</text>
<text x="204.2" y="203.1">Hacklace2.Sch</text>
<text x="241.7" y="199.3">8-Aug-2013</text>
<text x="241.7" y="203">Size A4</text>
<text x="252.5" y="203">Sheet 1 of 1</text>
<text x="38.4" y="206.5">1</text>
<text x="105.6" y="206.5">2</text>
<text x="172.8" y="206.5">3</text>
<text x="240.1" y="206.5">4</text>
</g>
</svg>
